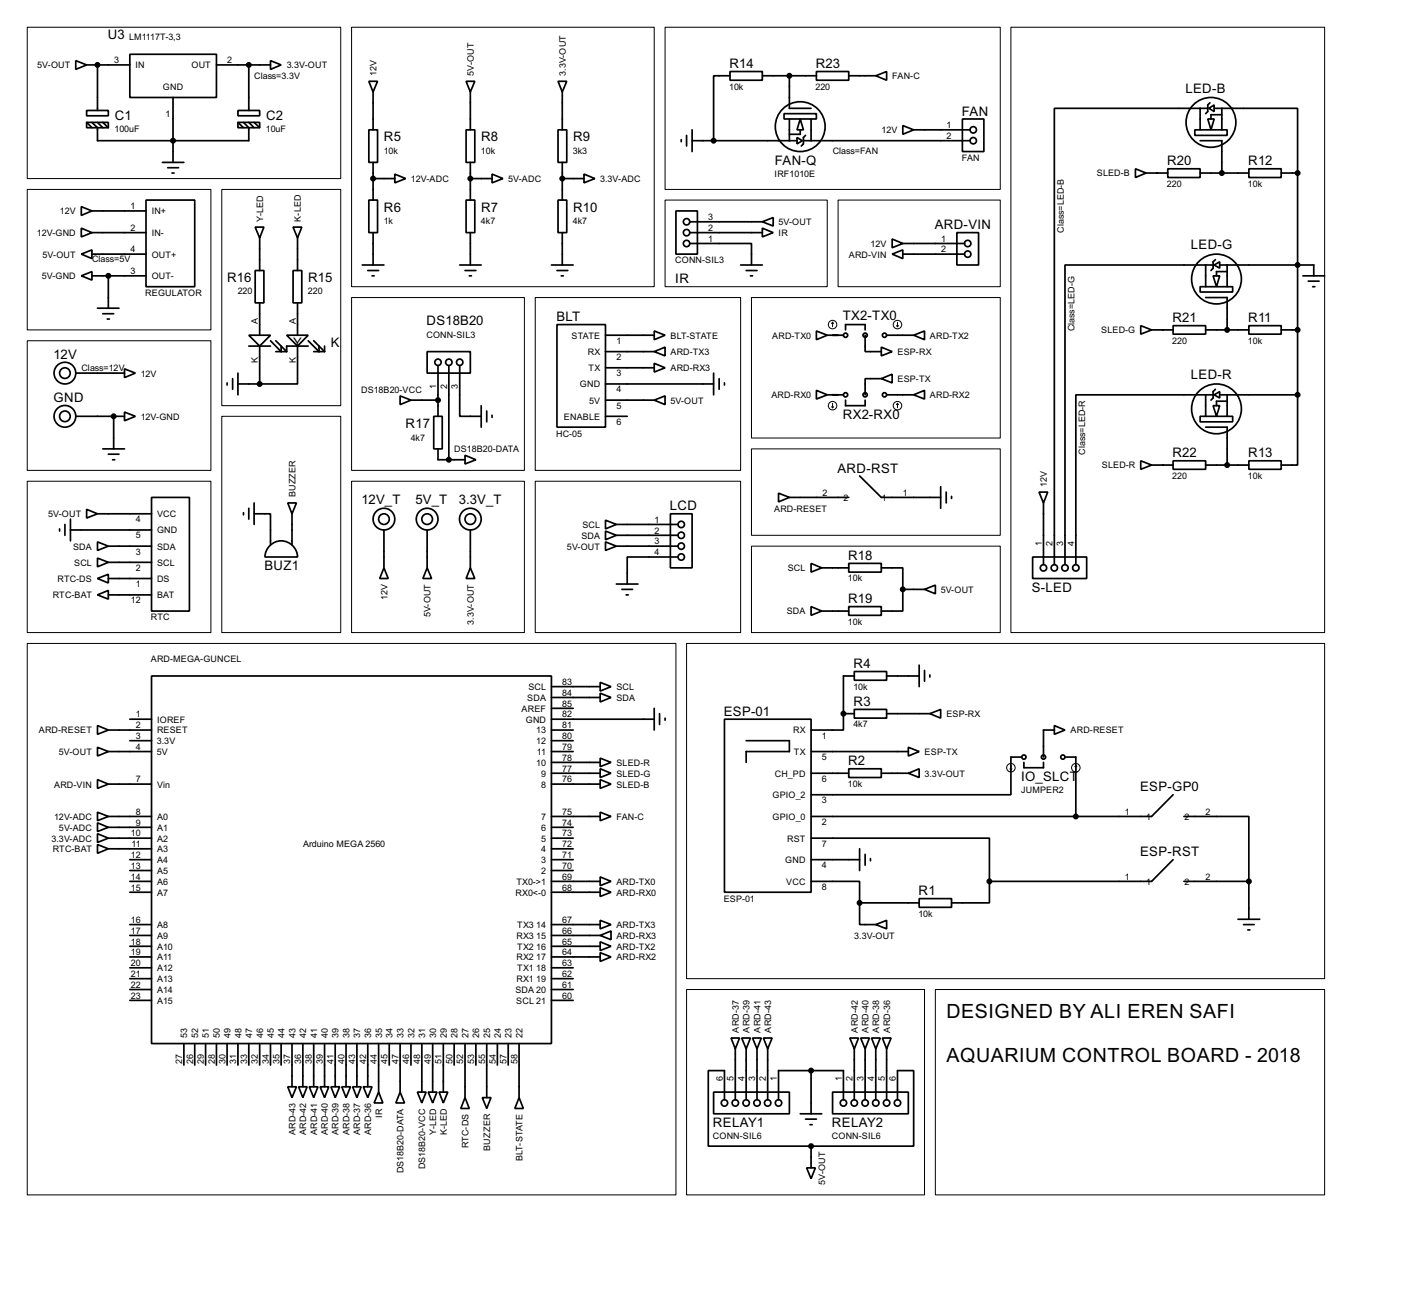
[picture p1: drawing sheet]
<svg xmlns="http://www.w3.org/2000/svg" width="333mm" height="307mm" viewBox="0 0 333 307" stroke-linecap="round" stroke-linejoin="round" font-family="sans-serif">
<g fill="none" stroke="#000" stroke-width=".4">
<path d="M17.8 14.3l2.6 1-2.6 1zM20.4 15.3h10.1M22.9 15.3v10.7M30.5 12.8h20.4v10.1h-20.4zM50.9 15.3h12.7M58.5 15.3v10.7M63.6 14.3l2.5 1-2.5 1zM86.7 19.1h2l-1 2.5zM109.5 19.1h2.1l-1.1 2.5zM131.1 19.1h2.1l-1.1 2.5zM171.5 16.8h7.6v2.1h-7.6zM171.5 17.8h-3.8v15.3"/>
<path d="M179.1 17.8h12.7M185.5 17.8v7.7h5.1M191.8 16.8h7.6v2.1h-7.6zM199.4 17.8h6.4M205.8 17.8l2.5-1v2.1zM20.4 26h5.1v1.2h-5.1zM20.4 28.8h5.1v1.2h-5.1zM20.4 28.8l1.2 1.2M21.6 28.8l1.3 1.2v3.1h35.6v-3.1l-1.3-1.2M22.9 28.8l1.3 1.2M24.2 28.8l1.3 1.2M38.2 38.2h5"/>
<path d="M39.4 39.4h2.6M40.7 22.9v15.3M55.9 26h5.1v1.2h-5.1zM55.9 28.8h5.1v1.2h-5.1zM55.9 28.8l1.3 1.2M58.5 28.8l1.2 1.2M59.7 28.8l1.3 1.2M86.7 30.5h2v7.7h-2zM87.7 21.6v8.9M87.7 38.2v8.8M109.5 30.5h2.1v7.7h-2.1zM110.5 21.6v8.9"/>
<path d="M110.5 38.2v8.8M131.1 30.5h2.1v7.7h-2.1zM132.1 21.6v8.9M132.1 38.2v8.8M160.1 32.8v.5M161.3 31.8v2.5M162.6 33.1h24.7M162.6 30.5v5.1M184.2 26.7h7.6v1.3h-7.6zM185.5 28v5.1M187.3 32.3l1.2 .8-1.2 .7zM188 28l.8 2.5h-1.5z"/>
<path d="M188 30.5v1.1h-2.5M188.8 33.1h4M189.3 31.8l-.5 .5v1.5l-.5 .5M190.6 28v5.1M193.1 33.1h34.8M212.1 29.5l2.6 1-2.6 1.1zM214.7 30.5h13.2M226.1 28h5.1v7.6h-5.1zM266.8 39.7l2.5 1-2.5 1zM274.4 39.7h7.6v2h-7.6zM279.5 25.5h-31.8v107.1M279.7 25.5h4.1"/>
<path d="M280.7 30.5h7.6v1.3h-7.6zM282 33.1h5.1v7.6M282 25.5v5M283.8 28h1.5l-.8 2.5zM284 25.5l1.3-.8v1.5zM284.3 24.2l-.5 .5v1.5l-.5 .5M285.3 25.5h19.6v15.2M287.1 25.5v5M287.1 27h-2.6v1M293.4 39.7h7.6v2h-7.6zM19.1 48.6l2.5 1-2.5 1zM19.1 53.6l2.5 1.1-2.5 1z"/>
<path d="M19.1 59.7l2.5-1v2.1zM21.6 49.6h12.7M21.6 54.7h12.7M21.6 59.7h12.7M34.3 47h11.5v20.4h-11.5zM40.4 40.7h.5M60 53.4h2l-1 2.5zM61 55.9v7.7M68.9 53.4h2l-1 2.5zM69.9 55.9v7.7M86.7 47h2v7.7h-2zM87.7 54.7v7.6"/>
<path d="M87.7 42h5.1M92.8 40.9l2.5 1.1-2.5 1zM109.5 47h2.1v7.7h-2.1zM110.5 54.7v7.6M110.5 42h5.1M115.6 40.9l2.6 1.1-2.6 1zM131.1 47h2.1v7.7h-2.1zM132.1 54.7v7.6M132.1 42h5.1M137.2 40.9l2.6 1.1-2.6 1zM158.8 49.6h5.1v10.1h-5.1zM162.1 57.2h14.5v5.1"/>
<path d="M162.1 54.7h17M162.1 52.1h17M179.1 52.1l2.6-1v2zM179.1 53.6l2.6 1.1-2.6 1zM209.6 56.2l2.5 1-2.5 1zM209.6 59.7l2.5-1v2.1zM212.1 59.7h14.5M212.1 57.2h14.5M224.8 54.7h5.1v7.6h-5.1zM269.3 40.7h5.1M282 40.7h11.4M301 40.7h3.9"/>
<path d="M304.9 40.7v52.1M19.1 64.8l2.5-1v2zM21.6 64.8h12.7M22.9 72.4h5.1M24.2 73.7h2.5M25.2 75h.5M25.5 64.8v7.6M58.5 78.8h5.1l-2.6 2.5zM60 63.6h2v7.6h-2zM61 71.2v7.6M67.4 78.8h5l-2.5 2.5zM68.9 63.6h2v7.6h-2z"/>
<path d="M69.9 71.2v7.6M85.1 62.3h5.1M86.4 63.6h2.6M87.4 64.8h.5M108 62.3h5.1M109.3 63.6h2.5M110.3 64.8h.5M129.6 62.3h5.1M130.9 76.3h11.4v24.1h-11.4zM130.9 63.6h2.5M131.9 64.8h.5M142.3 78.8h11.4"/>
<path d="M153.7 77.8l2.6 1-2.6 1zM174 62.3h5.1M175.3 63.6h2.6M176.3 64.8h.5M191.8 77.8l2.6 1-2.6 1zM194.4 78.8h3.8M198.7 77.5v-1.2h4.6v1.2M203.3 78.8v3.8h3.8M208.3 78.8h6.4M214.7 78.8l2.5-1v2zM268 76.5l2.6 1-2.6 1zM270.6 77.5h5"/>
<path d="M275.6 76.5h7.7v2h-7.7zM280.7 62.3h-30.5v70.3M281 62.3h4M282 67.4h7.6v1.2h-7.6zM283.3 77.5h10.1M283.3 69.9h5v7.6M283.3 62.3v5.1M285 64.8h1.6l-.8 2.6zM285.3 62.3l1.3-.8v1.5zM285.6 61l-.6 .5v1.5l-.5 .6M286.6 62.3h22.1v2.5M288.3 62.3v5.1"/>
<path d="M288.3 63.8h-2.5v1M293.4 76.5h7.6v2h-7.6zM301 77.5h3.9M306.1 64.8h5.1M307.4 66.1h2.5M308.4 67.4h.5M17.8 87.7h11.5M17.8 97.8h11.5M26.7 97.8v7.7M29.3 96.8l2.5 1-2.5 1.1zM29.3 86.7l2.5 1-2.5 1zM53.4 90v.5"/>
<path d="M54.7 89v2.5M55.9 90.2h5.1M55.9 87.7v5.1M58.5 81.3h5.1M61 81.3v8.9M63.6 80.1l2.5 2.5v-1.3M64.8 82.6h2.6M64.8 80.1l2.6 2.5M69.9 81.3v8.9h-8.9M72.4 81.3h-5v1.3M72.4 80.1l2.6 2.5v-1.3M73.7 82.6h2.6"/>
<path d="M73.7 80.1l2.6 2.5M76.3 81.3v1.3M94 93l2.6 1-2.6 1.1zM96.6 94h6.3M100.4 82.6h10.1v5.1h-10.1zM101.9 97.8h2v7.7h-2zM102.9 85.9v11.9M105.5 85.9v22.1M108 85.9v11.9h5.1M113.1 95.3v5.1M114.4 96.6v2.5M115.6 97.6v.5"/>
<path d="M142.3 97.8h5.1M142.3 82.6h11.4M142.3 86.4h11.4M142.3 90.2h25.4M142.3 94h11.4M153.7 82.6l2.6-1v2zM153.7 85.4l2.6 1-2.6 1zM153.7 94l2.6-1v2.1zM167.7 87.7v5.1M169 89v2.5M170.2 90v.5M191.8 91.7l2.6 1.1-2.6 1z"/>
<path d="M194.4 92.8h3.8M198.7 94v1.3h4.6v-1.3M207.1 81.6l2.5 1-2.5 1zM207.1 89l2.5-1.1v2.1zM207.1 89h-3.8v3.8M208.3 92.8h6.4M214.7 92.8l2.5-1.1v2.1zM280.7 92.8h-27.9v39.8M281 92.8h4M282 97.8h7.6v1.3h-7.6zM283.3 92.8v5M285 95.3h1.6l-.8 2.5z"/>
<path d="M285.3 92.8l1.3-.8v1.5zM285.6 91.5l-.6 .5v1.5l-.5 .5M286.6 92.8h18.3M288.3 92.8v5M288.3 94.3h-2.5v1M304.9 92.8v16.5h-3.9M20.4 119.7l2.5 1-2.5 1zM24.2 105.5h5.1M25.5 106.7h2.5M26.5 108h.5M35.6 116.9h8.9v26.7h-8.9zM58.5 119.4v2.6"/>
<path d="M59.7 118.2v5M67.6 118.2h2.1l-1.1 2.5zM102.9 105.5v2.5h6.4M109.3 107l2.5 1-2.5 1zM182.9 115.9l2.6 1-2.6 1zM185.5 116.9h13.9M202 111.8l5.1 5.1h13.9M221 114.4v5M222.3 115.6v2.6M223.6 116.6v.5M244.1 115.6h2.1l-1 2.6zM245.2 118.2v14.4"/>
<path d="M268 108.3l2.6 1-2.6 1zM270.6 109.3h5M275.6 108.3h7.7v2h-7.7zM283.3 109.3h10.1M283.3 100.4h5v8.9M293.4 108.3h7.6v2h-7.6zM14 124.3v.5M15.3 123.2v2.6M16.6 124.5h19M16.6 122v5.1M22.9 127.3l2.6 1-2.6 1zM22.9 131.1l2.6 1-2.6 1.1z"/>
<path d="M22.9 135.9l2.6-1v2.1zM22.9 139.8l2.6-1.1v2.1zM22.9 120.7h12.7M25.5 128.3h10.1M25.5 132.1h10.1M25.5 135.9h10.1M25.5 139.8h10.1M57.2 120.5v.5M59.7 120.7h3.9v7.4M63.4 128.2a3.8 3.8 0 0 1 4.1-.8 3.8 3.8 0 0 1 2.4 3.5h-7.6a3.8 3.8 0 0 1 1.1-2.7zM68.6 120.7v7.4M90.2 133.4l1 2.5h-2z"/>
<path d="M90.2 124.5v8.9M100.4 133.4l1 2.5h-2zM100.4 124.5v8.9M110.5 133.4l1.1 2.5h-2.1zM110.5 124.5v8.9M142.3 122.2l2.5 1-2.5 1.1zM142.3 124.8l2.5 1-2.5 1zM142.3 127.3l2.5 1-2.5 1zM144.8 128.3h14.5M144.8 123.2h14.5M144.8 125.8h14.5M144.8 137.2h5.1"/>
<path d="M146.1 138.5h2.5M147.1 139.8h.5M157.5 120.7h5.1v12.7h-5.1zM159.3 130.9h-11.9v6.3M190.6 132.4l2.5 1-2.5 1zM193.1 133.4h6.3M199.4 132.4h7.7v2h-7.7zM207.1 133.4h5v5.1M212.1 138.5v5.1h-5M212.1 138.5h5.1M217.2 138.5l2.6-1v2zM242.6 130.9h12.7v5h-12.7z"/>
<path d="M35.6 158.8h94v86.4h-94zM190.6 142.5l2.5 1.1-2.5 1zM193.1 143.6h6.3M199.4 142.5h7.7v2.1h-7.7zM200.7 157.8h7.6v2h-7.6zM200.7 158.8h-2.5v8.9M208.3 158.8h7.7M216 156.3v5M217.2 157.5v2.6M218.5 158.6v.5M22.9 170.5l2.6 1-2.6 1zM22.9 175.6l2.6 1-2.6 1z"/>
<path d="M25.5 171.5h10.1M25.5 176.6h10.1M30.5 169h5.1M30.5 174h5.1M129.6 171.5h5.1M129.6 169h24.1M129.6 176.6h5.1M129.6 161.3h11.4M129.6 163.9h11.4M129.6 179.1h11.4M129.6 166.4h5.1M129.6 174h5.1"/>
<path d="M141 160.3l2.6 1-2.6 1.1zM141 162.9l2.6 1-2.6 1zM141 178.1l2.6 1-2.6 1zM153.7 166.4v5.1M155 167.7v2.5M156.3 168.7v.5M170.2 169h20.4v40.6h-20.4zM175.3 174h10.2v2.6h-10.2v2.5M190.6 176.6h22.8M198.2 167.7v3.8h-7.6M198.2 167.7h2.5M200.7 166.7h7.6v2h-7.6z"/>
<path d="M208.3 167.7h10.2M213.4 175.6l2.6 1-2.6 1zM218.5 167.7l2.5-1v2zM240.1 177.9h-2.6v8.8h-46.9M240.6 179.1v1.3h4.6v-1.3M247.7 170.5l2.5 1-2.5 1zM247.7 171.5h-2.5v6.4M250.2 177.9h2.6v13.9M22.9 190.8l2.6 1-2.6 1zM22.9 193.3l2.6 1.1-2.6 1zM22.9 195.9l2.6 1-2.6 1zM22.9 198.4l2.6 1-2.6 1.1z"/>
<path d="M22.9 183.2l2.6 1-2.6 1zM25.5 191.8h10.1M25.5 184.2h10.1M25.5 194.4h10.1M25.5 196.9h10.1M25.5 199.4h10.1M129.6 191.8h11.4M129.6 181.7h11.4M129.6 184.2h11.4M129.6 194.4h5.1M129.6 196.9h5.1M129.6 199.4h5.1"/>
<path d="M141 183.2l2.6 1-2.6 1zM141 180.6l2.6 1.1-2.6 1zM141 190.8l2.6 1-2.6 1zM190.6 196.9h41.9v10.2M190.6 181.7h8.8M199.4 180.6h7.7v2.1h-7.7zM202 199.4v5.1M207.1 181.7h6.3M213.4 181.7l2.6-1.1v2.1zM275.6 186.7l-5 5.1h-80M278.2 191.8h15.2v15.3M30.5 202h5.1"/>
<path d="M30.5 217.2h5.1M30.5 219.8h5.1M30.5 207.1h5.1M30.5 209.6h5.1M30.5 204.5h5.1M129.6 202h5.1M129.6 217.2h11.4M129.6 219.8h11.4M129.6 207.1h11.4M129.6 209.6h11.4M129.6 204.5h5.1M141 216.2l2.6 1-2.6 1z"/>
<path d="M141 219.8l2.6-1.1v2.1zM141 206l2.6 1.1-2.6 1zM141 208.6l2.6 1-2.6 1zM190.6 207.1h11.4v5M190.6 202h11.4M202 212.1v5.1h3.8M202 212.1h14M203.3 200.7v2.6M204.5 201.7v.5M205.8 217.2l2.5-1v2zM216 211.1h7.6v2.1h-7.6zM232.5 207.1v5h-8.9"/>
<path d="M275.6 202l-5 5.1h-38.1M278.2 207.1h15.2M290.9 216h5.1M292.2 217.2h2.5M293.2 218.5h.5M293.4 207.1v8.9M30.5 224.8h5.1M30.5 222.3h5.1M30.5 227.4h5.1M30.5 229.9h5.1M30.5 232.5h5.1M30.5 235h5.1"/>
<path d="M129.6 224.8h11.4M129.6 222.3h11.4M129.6 227.4h5.1M129.6 229.9h5.1M129.6 232.5h5.1M129.6 235h5.1M141 223.8l2.6 1-2.6 1.1zM141 221.3l2.6 1-2.6 1zM43.2 245.2v5M45.8 245.2v5M48.3 245.2v5M50.9 245.2v5"/>
<path d="M53.4 245.2v5M55.9 245.2v5M58.5 245.2v5M61 245.2v5M63.6 245.2v5M66.1 245.2v5M67.6 255.3h2.1l-1.1 2.6zM68.6 245.2v10.1M70.2 255.3h2l-1 2.6zM71.2 245.2v10.1M72.7 255.3h2l-1 2.6zM73.7 245.2v10.1"/>
<path d="M75.2 255.3h2.1l-1 2.6zM76.3 245.2v10.1M77.8 255.3h2l-1 2.6zM78.8 245.2v10.1M80.3 255.3h2.1l-1.1 2.6zM81.3 245.2v10.1M82.9 255.3h2l-1 2.6zM83.9 245.2v10.1M85.4 255.3h2l-1 2.6zM86.4 245.2v10.1M89 256.6l1 2.5h-2.1zM89 245.2v11.4"/>
<path d="M91.5 245.2v5M94 256.6l1.1 2.5h-2.1zM94 245.2v11.4M96.6 245.2v5M98.1 256.6h2l-1 2.5zM99.1 245.2v11.4M100.6 256.6h2.1l-1 2.5zM101.7 245.2v11.4M103.2 256.6h2l-1 2.5zM104.2 245.2v11.4M106.7 245.2v5M109.3 257.9l1 2.5h-2z"/>
<path d="M109.3 245.2v12.7M111.8 245.2v5M113.3 257.9h2.1l-1 2.5zM114.4 245.2v12.7M116.9 245.2v5M119.4 245.2v5M122 257.9l1 2.5h-2zM122 245.2v12.7M167.7 256.6h17.8v5.1h-17.8zM170.2 258.4v-6.9h-3.8v17.8h24.2M171.8 243.9h2l-1 2.5zM172.8 246.4v12"/>
<path d="M174.3 243.9h2l-1 2.5zM175.3 246.4v12M176.8 243.9h2.1l-1 2.5zM177.9 246.4v12M179.4 243.9h2l-1 2.5zM180.4 246.4v12M182.9 258.4v-6.9h15.3v6.9M190.6 251.5v10.2M195.6 256.6h17.8v5.1h-17.8zM199.7 243.9h2l-1 2.5zM200.7 246.4v12M202.2 243.9h2.1l-1 2.5z"/>
<path d="M203.3 246.4v12M204.8 243.9h2l-1 2.5zM205.8 246.4v12M207.3 243.9h2.1l-1.1 2.5zM208.3 246.4v12M210.9 258.4v-6.9h3.8v17.8h-24.1M188 261.7h5.1M189.3 262.9h2.5M189.5 274.4h2.1l-1 2.5zM190.3 264.2h.5M190.6 269.3v5.1"/>
<circle cx="188" cy="29.8" r="5.9"/>
<circle cx="228.6" cy="30.5" r=".75"/>
<circle cx="228.6" cy="33.1" r=".75"/>
<circle cx="284.5" cy="28.8" r="5.9"/>
<circle cx="161.3" cy="54.7" r=".75"/>
<circle cx="161.3" cy="57.2" r=".75"/>
<circle cx="161.3" cy="52.1" r=".75"/>
<circle cx="227.3" cy="57.2" r=".75"/>
<circle cx="227.3" cy="59.7" r=".75"/>
<circle cx="198.6" cy="78.8" r=".5"/>
<circle cx="203.2" cy="78.8" r=".5"/>
<circle cx="207.8" cy="78.8" r=".5"/>
<circle cx="285.8" cy="65.6" r="5.9"/>
<circle cx="15.2" cy="97.8" r="2.55"/>
<circle cx="15.2" cy="87.7" r="2.55"/>
<circle cx="15.2" cy="97.8" r="1.25"/>
<circle cx="15.2" cy="87.7" r="1.25"/>
<circle cx="102.9" cy="85.1" r=".75"/>
<circle cx="105.4" cy="85.1" r=".75"/>
<circle cx="108" cy="85.1" r=".75"/>
<circle cx="198.6" cy="92.8" r=".5"/>
<circle cx="203.2" cy="92.8" r=".5"/>
<circle cx="207.8" cy="92.8" r=".5"/>
<circle cx="285.8" cy="96.1" r="5.9"/>
<circle cx="90.2" cy="122" r="2.55"/>
<circle cx="90.2" cy="122" r="1.25"/>
<circle cx="100.3" cy="122" r="2.55"/>
<circle cx="100.3" cy="122" r="1.25"/>
<circle cx="110.5" cy="122" r="2.55"/>
<circle cx="110.5" cy="122" r="1.25"/>
<circle cx="160" cy="123.2" r=".75"/>
<circle cx="160" cy="128.3" r=".75"/>
<circle cx="160" cy="125.8" r=".75"/>
<circle cx="160" cy="130.9" r=".75"/>
<circle cx="245.1" cy="133.4" r=".75"/>
<circle cx="247.7" cy="133.4" r=".75"/>
<circle cx="250.2" cy="133.4" r=".75"/>
<circle cx="252.7" cy="133.4" r=".75"/>
<circle cx="240.5" cy="177.9" r=".5"/>
<circle cx="245.1" cy="177.9" r=".5"/>
<circle cx="249.7" cy="177.9" r=".5"/>
<circle cx="170.2" cy="259.1" r=".75"/>
<circle cx="172.7" cy="259.1" r=".75"/>
<circle cx="175.3" cy="259.1" r=".75"/>
<circle cx="177.8" cy="259.1" r=".75"/>
<circle cx="180.3" cy="259.1" r=".75"/>
<circle cx="182.9" cy="259.1" r=".75"/>
<circle cx="198.1" cy="259.1" r=".75"/>
<circle cx="200.7" cy="259.1" r=".75"/>
<circle cx="203.2" cy="259.1" r=".75"/>
<circle cx="205.7" cy="259.1" r=".75"/>
<circle cx="208.3" cy="259.1" r=".75"/>
<circle cx="210.8" cy="259.1" r=".75"/>
</g>
<g fill="#000">
<circle cx="22.9" cy="15.3" r=".2"/>
<circle cx="271.8" cy="40.7" r=".2"/>
<circle cx="273.1" cy="77.5" r=".2"/>
<circle cx="26.7" cy="97.8" r=".2"/>
<circle cx="273.1" cy="109.3" r=".2"/>
<circle cx="198.2" cy="167.7" r=".2"/>
</g>
<g fill="#000" stroke="#000" stroke-width=".4">
<circle cx="22.9" cy="15.3" r=".5"/>
<circle cx="58.4" cy="15.3" r=".5"/>
<circle cx="185.4" cy="17.8" r=".5"/>
<circle cx="40.6" cy="33.1" r=".5"/>
<circle cx="167.6" cy="33.1" r=".5"/>
<circle cx="87.6" cy="42" r=".5"/>
<circle cx="110.5" cy="42" r=".5"/>
<circle cx="132.1" cy="42" r=".5"/>
<circle cx="287" cy="40.7" r=".5"/>
<circle cx="304.8" cy="40.7" r=".5"/>
<circle cx="25.4" cy="64.8" r=".5"/>
<circle cx="288.3" cy="77.5" r=".5"/>
<circle cx="304.8" cy="62.3" r=".5"/>
<circle cx="304.8" cy="77.5" r=".5"/>
<circle cx="26.7" cy="97.8" r=".5"/>
<circle cx="61" cy="90.2" r=".5"/>
<circle cx="102.9" cy="94" r=".5"/>
<circle cx="304.8" cy="92.8" r=".5"/>
<circle cx="105.4" cy="108" r=".5"/>
<circle cx="288.3" cy="109.3" r=".5"/>
<circle cx="212.1" cy="138.5" r=".5"/>
<circle cx="198.1" cy="167.7" r=".5"/>
<circle cx="252.7" cy="191.8" r=".5"/>
<circle cx="201.9" cy="212.1" r=".5"/>
<circle cx="232.4" cy="207.1" r=".5"/>
<circle cx="293.4" cy="207.1" r=".5"/>
<circle cx="190.5" cy="251.5" r=".5"/>
<circle cx="190.5" cy="269.3" r=".5"/>
</g>
<g fill="none" stroke="#000" stroke-width=".23">
<path d="M6.4 6.4h73.7v35.6h-73.7zM82.6 6.4h71.1v61h-71.1zM156.3 6.4h78.7v38.1h-78.7zM237.5 6.4h73.7v142.2h-73.7zM6.4 44.5h43.2v33h-43.2zM52.1 44.5h28v50.8h-28zM156.3 47h38.1v20.4h-38.1zM196.9 47h38.1v20.4h-38.1zM82.6 69.9h40.6v40.6h-40.6zM125.8 69.9h48.2v40.6h-48.2zM176.6 69.9h58.4v33h-58.4zM195.6 75.7l-.2 .3"/>
<path d="M195.6 75.7l.3 .3M195.6 75.7v1.1M210.6 76.5l.3 .3M210.9 75.7v1.1M211.1 76.5l-.2 .3M6.4 80.1h43.2v30.4h-43.2zM52.1 97.8h28v50.8h-28zM195.4 95.6l.2 .2M195.6 94.8v1M195.9 95.6l-.3 .2M210.9 94.8v1M210.9 94.8l-.3 .3"/>
<path d="M210.9 94.8l.2 .3M6.4 113.1h43.2v35.5h-43.2zM82.6 113.1h40.6v35.5h-40.6zM125.8 113.1h48.2v35.5h-48.2zM176.6 105.5h58.4v20.3h-58.4zM176.6 128.3h58.4v20.3h-58.4zM6.4 151.2h152.4v129.5h-152.4zM161.3 151.2h149.9v78.7h-149.9zM237.5 179.9v1M252.8 179.9l-.3 .2M252.8 179.9l.2 .2M252.8 179.9v1"/>
<path d="M237.3 180.6l.2 .3M237.8 180.6l-.3 .3M161.3 232.5h55.9v48.2h-55.9zM219.8 232.5h91.4v48.2h-91.4z"/>
<circle cx="195.6" cy="76.3" r="1"/>
<circle cx="210.8" cy="76.3" r="1"/>
<circle cx="195.6" cy="95.3" r="1"/>
<circle cx="210.8" cy="95.3" r="1"/>
<circle cx="237.5" cy="180.4" r="1"/>
<circle cx="252.7" cy="180.4" r="1"/>
</g>
<g font-size="5.2">
<text x="222.4" y="239.3">DESIGNED BY ALI EREN SAFI</text>
<text x="222.4" y="249.4">AQUARIUM CONTROL BOARD - 2018</text>
</g>
<g font-size="3.5">
<text x="25.3" y="9.1">U3</text>
<text x="171.4" y="16">R14</text>
<text x="191.7" y="16">R23</text>
<text x="278.5" y="21.8">LED-B</text>
<text x="27" y="28.2">C1</text>
<text x="62.5" y="28.2">C2</text>
<text x="226" y="27.2">FAN</text>
<text x="90.2" y="33.2">R5</text>
<text x="113.1" y="33.2">R8</text>
<text x="134.7" y="33.2">R9</text>
<text x="182" y="38.7">FAN-Q</text>
<text x="274.2" y="38.8">R20</text>
<text x="293.3" y="38.8">R12</text>
<text x="90.2" y="49.7">R6</text>
<text x="113.1" y="49.7">R7</text>
<text x="134.7" y="49.7">R10</text>
<text x="219.6" y="53.9">ARD-VIN</text>
<text x="279.8" y="58.6">LED-G</text>
<text x="53.4" y="66.3">R16</text>
<text x="72.4" y="66.3">R15</text>
<text x="158.7" y="66.6">IR</text>
<text x="100.2" y="76.4">DS18B20</text>
<text x="130.7" y="75.5">BLT</text>
<text x="198" y="75.1">TX2-TX0</text>
<text x="275.5" y="75.7">R21</text>
<text x="293.3" y="75.7">R11</text>
<text x="68.9" y="81.5">Y</text>
<text x="77.8" y="81.5">K</text>
<text x="12.6" y="84.3">12V</text>
<text x="279.8" y="89.1">LED-R</text>
<text x="12.6" y="94.5">GND</text>
<text x="95.3" y="100.5">R17</text>
<text x="198" y="98.4">RX2-RX0</text>
<text x="275.5" y="107.5">R22</text>
<text x="293.3" y="107.5">R13</text>
<text x="196.8" y="111">ARD-RST</text>
<text x="84.9" y="118.3">12V_T</text>
<text x="97.6" y="118.3">5V_T</text>
<text x="107.8" y="118.3">3.3V_T</text>
<text x="157.4" y="119.9">LCD</text>
<text x="199.3" y="131.6">R18</text>
<text x="62.1" y="134">BUZ1</text>
<text x="199.3" y="141.7">R19</text>
<text x="242.5" y="139">S-LED</text>
<text x="200.6" y="157">R4</text>
<text x="200.6" y="165.9">R3</text>
<text x="170.1" y="168.2">ESP-01</text>
<text x="199.3" y="179.8">R2</text>
<text x="239.9" y="183.4">IO_SLCT</text>
<text x="267.9" y="185.9">ESP-GP0</text>
<text x="267.9" y="201.2">ESP-RST</text>
<text x="215.8" y="210.3">R1</text>
<text x="167.5" y="264.8">RELAY1</text>
<text x="195.5" y="264.8">RELAY2</text>
</g>
<g font-size="2.4">
<text x="30.3" y="9.5">LM1117T-3,3</text>
<text x="8.8" y="16.1">5V-OUT</text>
<text x="26.8" y="14.8">3</text>
<text x="31.8" y="16.1">IN</text>
<text x="45" y="16.1">OUT</text>
<text x="53.4" y="14.8">2</text>
<text x="67.4" y="16.1">3.3V-OUT</text>
<text x="88.5" y="17.8" transform="rotate(-90 88.5 17.8)">12V</text>
<text x="111.3" y="17.8" transform="rotate(-90 111.3 17.8)">5V-OUT</text>
<text x="132.9" y="17.8" transform="rotate(-90 132.9 17.8)">3.3V-OUT</text>
<text x="38.3" y="21.2">GND</text>
<text x="59.7" y="18.5">Class=3.3V</text>
<text x="171.3" y="21.1">10k</text>
<text x="191.6" y="21.1">220</text>
<text x="209.6" y="18.6">FAN-C</text>
<text x="38.9" y="27.5">1</text>
<text x="26.9" y="31">100uF</text>
<text x="62.5" y="31">10uF</text>
<text x="207.1" y="31.3">12V</text>
<text x="222.4" y="30.1">1</text>
<text x="222.4" y="32.7">2</text>
<text x="90.2" y="36.1">10k</text>
<text x="113" y="36.1">10k</text>
<text x="134.6" y="36.1">3k3</text>
<text x="182" y="41.6">IRF1010E</text>
<text x="195.6" y="36.3">Class=FAN</text>
<text x="225.9" y="37.8">FAN</text>
<text x="257.7" y="41.5">SLED-B</text>
<text x="96.6" y="42.7">12V-ADC</text>
<text x="119.4" y="42.7">5V-ADC</text>
<text x="141" y="42.7">3.3V-ADC</text>
<text x="274.2" y="43.9">220</text>
<text x="293.2" y="43.9">10k</text>
<text x="14.1" y="50.4">12V</text>
<text x="30.7" y="49.2">1</text>
<text x="35.6" y="50.4">IN+</text>
<text x="61.8" y="52.1" transform="rotate(-90 61.8 52.1)">Y-LED</text>
<text x="70.7" y="52.1" transform="rotate(-90 70.7 52.1)">K-LED</text>
<text x="90.2" y="52.6">1k</text>
<text x="113" y="52.6">4k7</text>
<text x="134.6" y="52.6">4k7</text>
<text x="166.4" y="51.7">3</text>
<text x="182.9" y="52.9">5V-OUT</text>
<text x="8.7" y="55.4">12V-GND</text>
<text x="30.7" y="54.3">2</text>
<text x="30.7" y="59.3">4</text>
<text x="35.6" y="55.4">IN-</text>
<text x="166.4" y="56.8">1</text>
<text x="166.4" y="54.3">2</text>
<text x="182.9" y="55.4">IR</text>
<text x="204.6" y="58">12V</text>
<text x="221.2" y="56.8">1</text>
<text x="221.2" y="59.3">2</text>
<text x="249.9" y="54.7" transform="rotate(-90 249.9 54.7)">Class=LED-B</text>
<text x="9.8" y="65.6">5V-GND</text>
<text x="10" y="60.5">5V-OUT</text>
<text x="21.6" y="61.7">Class=5V</text>
<text x="30.7" y="64.4">3</text>
<text x="35.6" y="60.5">OUT+</text>
<text x="35.6" y="65.6">OUT-</text>
<text x="158.6" y="61.9">CONN-SIL3</text>
<text x="199.4" y="60.5">ARD-VIN</text>
<text x="34.1" y="69.5">REGULATOR</text>
<text x="55.9" y="69.1">220</text>
<text x="72.4" y="69.1">220</text>
<text x="60.6" y="76.2" transform="rotate(-90 60.6 76.2)">A</text>
<text x="69.5" y="76.2" transform="rotate(-90 69.5 76.2)">A</text>
<text x="252.4" y="77.8" transform="rotate(-90 252.4 77.8)">Class=LED-G</text>
<text x="100.2" y="79.3">CONN-SIL3</text>
<text x="134.3" y="79.6">STATE</text>
<text x="138.1" y="83.4">RX</text>
<text x="144.8" y="80.8">1</text>
<text x="157.5" y="83.4">ARD-TX3</text>
<text x="157.5" y="79.6">BLT-STATE</text>
<text x="181.4" y="79.6">ARD-TX0</text>
<text x="210.9" y="83.4">ESP-RX</text>
<text x="218.5" y="79.6">ARD-TX2</text>
<text x="258.7" y="78.3">SLED-G</text>
<text x="275.4" y="80.7">220</text>
<text x="293.2" y="80.7">10k</text>
<text x="19.1" y="87.1">Class=12V</text>
<text x="33.1" y="88.5">12V</text>
<text x="60.6" y="85.3" transform="rotate(-90 60.6 85.3)">K</text>
<text x="69.5" y="85.3" transform="rotate(-90 69.5 85.3)">K</text>
<text x="138.3" y="87.2">TX</text>
<text x="144.8" y="84.6">2</text>
<text x="144.8" y="88.4">3</text>
<text x="157.5" y="87.2">ARD-RX3</text>
<text x="210.9" y="89.7">ESP-TX</text>
<text x="84.8" y="92.3">DS18B20-VCC</text>
<text x="102.5" y="91.4" transform="rotate(-90 102.5 91.4)">1</text>
<text x="105.1" y="91.4" transform="rotate(-90 105.1 91.4)">2</text>
<text x="107.6" y="91.3" transform="rotate(-90 107.6 91.3)">3</text>
<text x="136.2" y="91">GND</text>
<text x="138.4" y="94.8">5V</text>
<text x="144.8" y="92.2">4</text>
<text x="144.8" y="96">5</text>
<text x="157.5" y="94.8">5V-OUT</text>
<text x="181.2" y="93.6">ARD-RX0</text>
<text x="218.5" y="93.6">ARD-RX2</text>
<text x="33.1" y="98.6">12V-GND</text>
<text x="132.5" y="98.6">ENABLE</text>
<text x="144.8" y="99.8">6</text>
<text x="96.5" y="103.6">4k7</text>
<text x="106.7" y="106.3">DS18B20-DATA</text>
<text x="130.7" y="102.6">HC-05</text>
<text x="255" y="106.9" transform="rotate(-90 255 106.9)">Class=LED-R</text>
<text x="258.9" y="110.1">SLED-R</text>
<text x="275.4" y="112.5">220</text>
<text x="293.2" y="112.5">10k</text>
<text x="69.4" y="116.8" transform="rotate(-90 69.4 116.8)">BUZZER</text>
<text x="193.2" y="116.4">2</text>
<text x="198.2" y="117.7">2</text>
<text x="207.2" y="117.7">1</text>
<text x="212.1" y="116.4">1</text>
<text x="246" y="114.3" transform="rotate(-90 246 114.3)">12V</text>
<text x="11.3" y="121.5">5V-OUT</text>
<text x="31.9" y="122.7">4</text>
<text x="36.9" y="121.5">VCC</text>
<text x="36.9" y="125.3">GND</text>
<text x="136.8" y="124">SCL</text>
<text x="153.8" y="122.8">1</text>
<text x="153.8" y="125.4">2</text>
<text x="181.9" y="120.2">ARD-RESET</text>
<text x="17.2" y="129.1">SDA</text>
<text x="31.9" y="126.5">5</text>
<text x="31.9" y="130.3">3</text>
<text x="36.9" y="129.1">SDA</text>
<text x="133.2" y="129.1">5V-OUT</text>
<text x="136.6" y="126.6">SDA</text>
<text x="153.8" y="127.9">3</text>
<text x="153.8" y="130.5">4</text>
<text x="244.8" y="128.3" transform="rotate(-90 244.8 128.3)">1</text>
<text x="247.3" y="128.3" transform="rotate(-90 247.3 128.3)">2</text>
<text x="249.8" y="128.3" transform="rotate(-90 249.8 128.3)">3</text>
<text x="252.4" y="128.3" transform="rotate(-90 252.4 128.3)">4</text>
<text x="13.5" y="136.7">RTC-DS</text>
<text x="17.4" y="132.9">SCL</text>
<text x="31.9" y="134.1">2</text>
<text x="31.9" y="137.9">1</text>
<text x="36.9" y="132.9">SCL</text>
<text x="36.9" y="136.7">DS</text>
<text x="185.1" y="134.2">SCL</text>
<text x="199.2" y="136.6">10k</text>
<text x="12.4" y="140.6">RTC-BAT</text>
<text x="30.8" y="141.8">12</text>
<text x="36.9" y="140.6">BAT</text>
<text x="91" y="141" transform="rotate(-90 91 141)">12V</text>
<text x="221" y="139.3">5V-OUT</text>
<text x="35.4" y="145.8">RTC</text>
<text x="101.2" y="145" transform="rotate(-90 101.2 145)">5V-OUT</text>
<text x="111.3" y="146.8" transform="rotate(-90 111.3 146.8)">3.3V-OUT</text>
<text x="184.8" y="144.4">SDA</text>
<text x="199.2" y="146.8">10k</text>
<text x="35.4" y="155.5">ARD-MEGA-GUNCEL</text>
<text x="132.1" y="160.9">83</text>
<text x="122.5" y="167.2">AREF</text>
<text x="123.9" y="164.7">SDA</text>
<text x="124.1" y="162.1">SCL</text>
<text x="132.1" y="163.5">84</text>
<text x="132.1" y="166">85</text>
<text x="144.8" y="162.1">SCL</text>
<text x="144.8" y="164.7">SDA</text>
<text x="200.5" y="162">10k</text>
<text x="9.1" y="172.3">ARD-RESET</text>
<text x="31.9" y="173.6">3</text>
<text x="31.9" y="171.1">2</text>
<text x="31.9" y="168.6">1</text>
<text x="36.9" y="172.3">RESET</text>
<text x="36.9" y="169.8">IOREF</text>
<text x="123.5" y="169.8">GND</text>
<text x="126" y="172.3">13</text>
<text x="132.1" y="168.6">82</text>
<text x="132.1" y="171.1">81</text>
<text x="132.1" y="173.6">80</text>
<text x="186.3" y="172.3">RX</text>
<text x="193.1" y="173.5">1</text>
<text x="200.5" y="170.9">4k7</text>
<text x="222.3" y="168.5">ESP-RX</text>
<text x="251.5" y="172.3">ARD-RESET</text>
<text x="13.8" y="177.4">5V-OUT</text>
<text x="31.9" y="176.2">4</text>
<text x="36.9" y="177.4">5V</text>
<text x="36.9" y="174.8">3.3V</text>
<text x="126" y="174.8">12</text>
<text x="126" y="179.9">10</text>
<text x="126.2" y="177.4">11</text>
<text x="132.1" y="176.2">79</text>
<text x="132.1" y="178.7">78</text>
<text x="144.8" y="179.9">SLED-R</text>
<text x="186.5" y="177.4">TX</text>
<text x="193.1" y="178.6">5</text>
<text x="217.2" y="177.4">ESP-TX</text>
<text x="12.7" y="185">ARD-VIN</text>
<text x="31.9" y="183.8">7</text>
<text x="36.9" y="185">Vin</text>
<text x="127.2" y="182.5">9</text>
<text x="127.2" y="185">8</text>
<text x="132.1" y="181.3">77</text>
<text x="132.1" y="183.8">76</text>
<text x="144.8" y="185">SLED-B</text>
<text x="144.8" y="182.5">SLED-G</text>
<text x="182" y="182.5">CH_PD</text>
<text x="193.1" y="183.7">6</text>
<text x="199.2" y="184.9">10k</text>
<text x="217.2" y="182.5">3.3V-OUT</text>
<text x="31.9" y="191.4">8</text>
<text x="132.1" y="191.4">75</text>
<text x="181.5" y="187.5">GPIO_2</text>
<text x="193.1" y="188.7">3</text>
<text x="239.9" y="186.4">JUMPER2</text>
<text x="264.3" y="191.4">1</text>
<text x="283.3" y="191.4">2</text>
<text x="12.1" y="197.7">3.3V-ADC</text>
<text x="12.7" y="192.6">12V-ADC</text>
<text x="13.9" y="195.2">5V-ADC</text>
<text x="30.8" y="196.5">10</text>
<text x="31.9" y="194">9</text>
<text x="36.9" y="197.7">A2</text>
<text x="36.9" y="195.2">A1</text>
<text x="36.9" y="192.6">A0</text>
<text x="127.2" y="192.6">7</text>
<text x="127.2" y="195.2">6</text>
<text x="127.2" y="197.7">5</text>
<text x="132.1" y="194">74</text>
<text x="132.1" y="196.5">73</text>
<text x="144.8" y="192.6">FAN-C</text>
<text x="181.5" y="192.6">GPIO_0</text>
<text x="184.9" y="197.7">RST</text>
<text x="193.1" y="193.8">2</text>
<text x="269.3" y="192.6">1</text>
<text x="278.3" y="192.6">2</text>
<text x="12.4" y="200.2">RTC-BAT</text>
<text x="30.8" y="201.6">12</text>
<text x="30.9" y="199">11</text>
<text x="36.9" y="202.8">A4</text>
<text x="36.9" y="200.2">A3</text>
<text x="71.2" y="198.9">Arduino MEGA 2560</text>
<text x="127.2" y="200.2">4</text>
<text x="127.2" y="202.8">3</text>
<text x="132.1" y="199">72</text>
<text x="132.1" y="201.6">71</text>
<text x="184.5" y="202.8">GND</text>
<text x="193.1" y="204">4</text>
<text x="193.1" y="198.9">7</text>
<text x="30.8" y="209.2">15</text>
<text x="30.8" y="206.7">14</text>
<text x="30.8" y="204.1">13</text>
<text x="36.9" y="207.9">A6</text>
<text x="36.9" y="205.3">A5</text>
<text x="121.3" y="207.9">TX0-&gt;1</text>
<text x="127.2" y="205.3">2</text>
<text x="132.1" y="204.1">70</text>
<text x="132.1" y="206.7">69</text>
<text x="132.1" y="209.2">68</text>
<text x="144.8" y="207.9">ARD-TX0</text>
<text x="184.7" y="207.9">VCC</text>
<text x="193.1" y="209.1">8</text>
<text x="264.3" y="206.7">1</text>
<text x="269.3" y="207.9">1</text>
<text x="278.3" y="207.9">2</text>
<text x="283.3" y="206.7">2</text>
<text x="36.9" y="210.4">A7</text>
<text x="121.1" y="210.4">RX0&lt;-0</text>
<text x="144.8" y="210.4">ARD-RX0</text>
<text x="170" y="211.8">ESP-01</text>
<text x="215.8" y="215.4">10k</text>
<text x="30.8" y="221.9">18</text>
<text x="30.8" y="219.4">17</text>
<text x="30.8" y="216.8">16</text>
<text x="36.9" y="220.6">A9</text>
<text x="36.9" y="218">A8</text>
<text x="121.3" y="220.6">RX3</text>
<text x="121.5" y="218">TX3</text>
<text x="126" y="218">14</text>
<text x="126" y="220.6">15</text>
<text x="132.1" y="216.8">67</text>
<text x="132.1" y="219.4">66</text>
<text x="132.1" y="221.9">65</text>
<text x="144.8" y="218">ARD-TX3</text>
<text x="144.8" y="220.6">ARD-RX3</text>
<text x="200.7" y="220.6">3.3V-OUT</text>
<text x="30.8" y="227">20</text>
<text x="30.8" y="224.4">19</text>
<text x="36.9" y="225.6">A11</text>
<text x="36.9" y="223.1">A10</text>
<text x="121.3" y="225.6">RX2</text>
<text x="121.5" y="223.1">TX2</text>
<text x="126" y="223.1">16</text>
<text x="126" y="225.6">17</text>
<text x="132.1" y="224.4">64</text>
<text x="132.1" y="227">63</text>
<text x="144.8" y="225.6">ARD-RX2</text>
<text x="144.8" y="223.1">ARD-TX2</text>
<text x="30.8" y="232.1">22</text>
<text x="30.8" y="229.5">21</text>
<text x="36.9" y="233.3">A14</text>
<text x="36.9" y="230.7">A13</text>
<text x="36.9" y="228.2">A12</text>
<text x="121.1" y="233.3">SDA 20</text>
<text x="121.3" y="230.7">RX1</text>
<text x="121.5" y="228.2">TX1</text>
<text x="126" y="228.2">18</text>
<text x="126" y="230.7">19</text>
<text x="132.1" y="229.5">62</text>
<text x="132.1" y="232.1">61</text>
<text x="30.8" y="234.6">23</text>
<text x="36.9" y="235.8">A15</text>
<text x="121.3" y="235.8">SCL 21</text>
<text x="132.1" y="234.6">60</text>
<text x="44" y="243.9" transform="rotate(-90 44 243.9)">53</text>
<text x="46.6" y="243.9" transform="rotate(-90 46.6 243.9)">52</text>
<text x="49.1" y="243.9" transform="rotate(-90 49.1 243.9)">51</text>
<text x="51.7" y="243.9" transform="rotate(-90 51.7 243.9)">50</text>
<text x="54.2" y="243.9" transform="rotate(-90 54.2 243.9)">49</text>
<text x="56.7" y="243.9" transform="rotate(-90 56.7 243.9)">48</text>
<text x="59.3" y="243.9" transform="rotate(-90 59.3 243.9)">47</text>
<text x="61.8" y="243.9" transform="rotate(-90 61.8 243.9)">46</text>
<text x="64.4" y="243.9" transform="rotate(-90 64.4 243.9)">45</text>
<text x="66.9" y="243.9" transform="rotate(-90 66.9 243.9)">44</text>
<text x="69.4" y="243.9" transform="rotate(-90 69.4 243.9)">43</text>
<text x="72" y="243.9" transform="rotate(-90 72 243.9)">42</text>
<text x="74.5" y="243.9" transform="rotate(-90 74.5 243.9)">41</text>
<text x="77.1" y="243.9" transform="rotate(-90 77.1 243.9)">40</text>
<text x="79.6" y="243.9" transform="rotate(-90 79.6 243.9)">39</text>
<text x="82.1" y="243.9" transform="rotate(-90 82.1 243.9)">38</text>
<text x="84.7" y="243.9" transform="rotate(-90 84.7 243.9)">37</text>
<text x="87.2" y="243.9" transform="rotate(-90 87.2 243.9)">36</text>
<text x="89.8" y="243.9" transform="rotate(-90 89.8 243.9)">35</text>
<text x="92.3" y="243.9" transform="rotate(-90 92.3 243.9)">34</text>
<text x="94.8" y="243.9" transform="rotate(-90 94.8 243.9)">33</text>
<text x="97.4" y="243.9" transform="rotate(-90 97.4 243.9)">32</text>
<text x="99.9" y="243.9" transform="rotate(-90 99.9 243.9)">31</text>
<text x="102.5" y="243.9" transform="rotate(-90 102.5 243.9)">30</text>
<text x="105" y="243.9" transform="rotate(-90 105 243.9)">29</text>
<text x="107.5" y="243.9" transform="rotate(-90 107.5 243.9)">28</text>
<text x="110.1" y="243.9" transform="rotate(-90 110.1 243.9)">27</text>
<text x="112.6" y="243.9" transform="rotate(-90 112.6 243.9)">26</text>
<text x="115.2" y="243.9" transform="rotate(-90 115.2 243.9)">25</text>
<text x="117.7" y="243.9" transform="rotate(-90 117.7 243.9)">24</text>
<text x="120.2" y="243.8" transform="rotate(-90 120.2 243.8)">23</text>
<text x="122.8" y="243.9" transform="rotate(-90 122.8 243.9)">22</text>
<text x="173.6" y="242.6" transform="rotate(-90 173.6 242.6)">ARD-37</text>
<text x="176.1" y="242.6" transform="rotate(-90 176.1 242.6)">ARD-39</text>
<text x="178.7" y="242.6" transform="rotate(-90 178.7 242.6)">ARD-41</text>
<text x="181.2" y="242.6" transform="rotate(-90 181.2 242.6)">ARD-43</text>
<text x="201.5" y="242.6" transform="rotate(-90 201.5 242.6)">ARD-42</text>
<text x="204.1" y="242.6" transform="rotate(-90 204.1 242.6)">ARD-40</text>
<text x="206.6" y="242.6" transform="rotate(-90 206.6 242.6)">ARD-38</text>
<text x="209.1" y="242.6" transform="rotate(-90 209.1 242.6)">ARD-36</text>
<text x="42.8" y="250" transform="rotate(-90 42.8 250)">27</text>
<text x="45.3" y="250" transform="rotate(-90 45.3 250)">26</text>
<text x="47.9" y="250" transform="rotate(-90 47.9 250)">29</text>
<text x="50.4" y="250" transform="rotate(-90 50.4 250)">28</text>
<text x="52.9" y="250" transform="rotate(-90 52.9 250)">30</text>
<text x="55.5" y="250" transform="rotate(-90 55.5 250)">31</text>
<text x="58" y="250" transform="rotate(-90 58 250)">33</text>
<text x="60.6" y="250" transform="rotate(-90 60.6 250)">32</text>
<text x="63.1" y="250" transform="rotate(-90 63.1 250)">34</text>
<text x="65.6" y="250" transform="rotate(-90 65.6 250)">35</text>
<text x="68.2" y="250" transform="rotate(-90 68.2 250)">37</text>
<text x="70.7" y="250" transform="rotate(-90 70.7 250)">36</text>
<text x="73.3" y="250" transform="rotate(-90 73.3 250)">38</text>
<text x="75.8" y="250" transform="rotate(-90 75.8 250)">39</text>
<text x="78.3" y="250" transform="rotate(-90 78.3 250)">41</text>
<text x="80.9" y="250" transform="rotate(-90 80.9 250)">40</text>
<text x="83.4" y="250" transform="rotate(-90 83.4 250)">43</text>
<text x="86" y="250" transform="rotate(-90 86 250)">42</text>
<text x="88.5" y="250" transform="rotate(-90 88.5 250)">44</text>
<text x="91" y="250" transform="rotate(-90 91 250)">45</text>
<text x="93.6" y="250" transform="rotate(-90 93.6 250)">47</text>
<text x="96.1" y="250" transform="rotate(-90 96.1 250)">46</text>
<text x="98.7" y="250" transform="rotate(-90 98.7 250)">48</text>
<text x="101.2" y="250" transform="rotate(-90 101.2 250)">49</text>
<text x="103.7" y="250" transform="rotate(-90 103.7 250)">51</text>
<text x="106.3" y="250" transform="rotate(-90 106.3 250)">50</text>
<text x="108.8" y="250" transform="rotate(-90 108.8 250)">52</text>
<text x="111.4" y="250" transform="rotate(-90 111.4 250)">53</text>
<text x="113.9" y="250" transform="rotate(-90 113.9 250)">55</text>
<text x="116.4" y="250" transform="rotate(-90 116.4 250)">54</text>
<text x="119" y="250" transform="rotate(-90 119 250)">57</text>
<text x="121.5" y="250" transform="rotate(-90 121.5 250)">58</text>
<text x="169.8" y="254.1" transform="rotate(-90 169.8 254.1)">6</text>
<text x="172.4" y="254.1" transform="rotate(-90 172.4 254.1)">5</text>
<text x="174.9" y="254" transform="rotate(-90 174.9 254)">4</text>
<text x="177.5" y="254.1" transform="rotate(-90 177.5 254.1)">3</text>
<text x="180" y="254.1" transform="rotate(-90 180 254.1)">2</text>
<text x="182.5" y="254" transform="rotate(-90 182.5 254)">1</text>
<text x="197.8" y="254.1" transform="rotate(-90 197.8 254.1)">1</text>
<text x="200.3" y="254" transform="rotate(-90 200.3 254)">2</text>
<text x="202.9" y="254.1" transform="rotate(-90 202.9 254.1)">3</text>
<text x="205.4" y="254.1" transform="rotate(-90 205.4 254.1)">4</text>
<text x="207.9" y="254" transform="rotate(-90 207.9 254)">5</text>
<text x="210.5" y="254.1" transform="rotate(-90 210.5 254.1)">6</text>
<text x="89.8" y="262.6" transform="rotate(-90 89.8 262.6)">IR</text>
<text x="69.4" y="266.6" transform="rotate(-90 69.4 266.6)">ARD-43</text>
<text x="72" y="266.6" transform="rotate(-90 72 266.6)">ARD-42</text>
<text x="74.5" y="266.6" transform="rotate(-90 74.5 266.6)">ARD-41</text>
<text x="77" y="266.6" transform="rotate(-90 77 266.6)">ARD-40</text>
<text x="79.5" y="266.6" transform="rotate(-90 79.5 266.6)">ARD-39</text>
<text x="82.1" y="266.6" transform="rotate(-90 82.1 266.6)">ARD-38</text>
<text x="84.7" y="266.6" transform="rotate(-90 84.7 266.6)">ARD-37</text>
<text x="87.2" y="266.6" transform="rotate(-90 87.2 266.6)">ARD-36</text>
<text x="102.5" y="266.6" transform="rotate(-90 102.5 266.6)">Y-LED</text>
<text x="105" y="266.7" transform="rotate(-90 105 266.7)">K-LED</text>
<text x="110.1" y="269.8" transform="rotate(-90 110.1 269.8)">RTC-DS</text>
<text x="167.5" y="267.7">CONN-SIL6</text>
<text x="195.4" y="267.7">CONN-SIL6</text>
<text x="94.8" y="275.6" transform="rotate(-90 94.8 275.6)">DS18B20-DATA</text>
<text x="99.9" y="274.7" transform="rotate(-90 99.9 274.7)">DS18B20-VCC</text>
<text x="115.2" y="270.3" transform="rotate(-90 115.2 270.3)">BUZZER</text>
<text x="122.8" y="272.8" transform="rotate(-90 122.8 272.8)">BLT-STATE</text>
<text x="193.9" y="278.4" transform="rotate(-90 193.9 278.4)">5V-OUT</text>
</g>
</svg>
